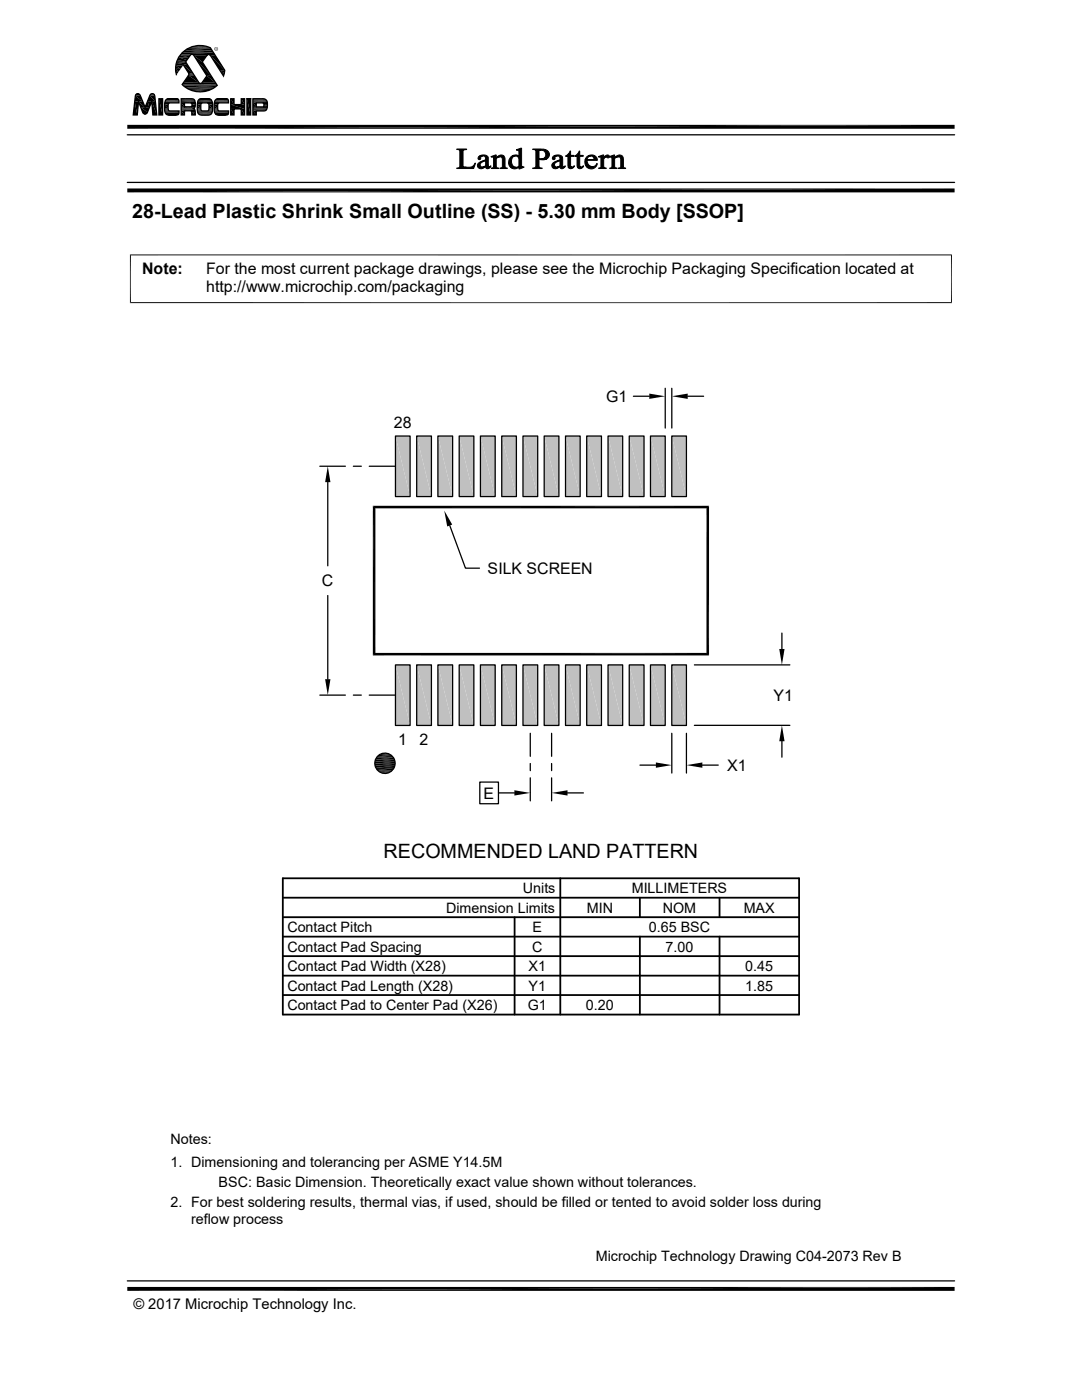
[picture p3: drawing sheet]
<svg xmlns="http://www.w3.org/2000/svg" width="216mm" height="279mm" viewBox="0 0 216 279" stroke-linecap="round" stroke-linejoin="round" font-family="sans-serif">
<g fill="#c0c0c0">
<path d="M134 87l3 12.1h-3z"/>
<path d="M134 87h3v12.1z"/>
<path d="M129.8 87l2.9 12.1h-2.9z"/>
<path d="M129.8 87h2.9v12.1z"/>
<path d="M125.6 87l2.9 12.1h-2.9z"/>
<path d="M125.6 87h2.9v12.1z"/>
<path d="M121.3 87l2.9 12.1h-2.9z"/>
<path d="M121.3 87h2.9v12.1z"/>
<path d="M117.1 87l2.9 12.1h-2.9z"/>
<path d="M117.1 87h2.9v12.1z"/>
<path d="M112.8 87l3 12.1h-3z"/>
<path d="M112.8 87h3v12.1z"/>
<path d="M108.6 87l2.9 12.1h-2.9z"/>
<path d="M108.6 87h2.9v12.1z"/>
<path d="M104.4 87l2.9 12.1h-2.9z"/>
<path d="M104.4 87h2.9v12.1z"/>
<path d="M100.1 87l2.9 12.1h-2.9z"/>
<path d="M100.1 87h2.9v12.1z"/>
<path d="M95.9 87l2.9 12.1h-2.9z"/>
<path d="M95.9 87h2.9v12.1z"/>
<path d="M91.6 87l3 12.1h-3z"/>
<path d="M91.6 87h3v12.1z"/>
<path d="M87.4 87l2.9 12.1h-2.9z"/>
<path d="M87.4 87h2.9v12.1z"/>
<path d="M83.1 87l3 12.1h-3z"/>
<path d="M83.1 87h3v12.1z"/>
<path d="M78.9 87l2.9 12.1h-2.9z"/>
<path d="M78.9 87h2.9v12.1z"/>
<path d="M134 132.7l3 12.1h-3z"/>
<path d="M134 132.7h3v12.1z"/>
<path d="M129.8 132.7l2.9 12.1h-2.9z"/>
<path d="M129.8 132.7h2.9v12.1z"/>
<path d="M125.6 132.7l2.9 12.1h-2.9z"/>
<path d="M125.6 132.7h2.9v12.1z"/>
<path d="M121.3 132.7l2.9 12.1h-2.9z"/>
<path d="M121.3 132.7h2.9v12.1z"/>
<path d="M117.1 132.7l2.9 12.1h-2.9z"/>
<path d="M117.1 132.7h2.9v12.1z"/>
<path d="M112.8 132.7l3 12.1h-3z"/>
<path d="M112.8 132.7h3v12.1z"/>
<path d="M108.6 132.7l2.9 12.1h-2.9z"/>
<path d="M108.6 132.7h2.9v12.1z"/>
<path d="M104.4 132.7l2.9 12.1h-2.9z"/>
<path d="M104.4 132.7h2.9v12.1z"/>
<path d="M100.1 132.7l2.9 12.1h-2.9z"/>
<path d="M100.1 132.7h2.9v12.1z"/>
<path d="M95.9 132.7l2.9 12.1h-2.9z"/>
<path d="M95.9 132.7h2.9v12.1z"/>
<path d="M91.6 132.7l3 12.1h-3z"/>
<path d="M91.6 132.7h3v12.1z"/>
<path d="M87.4 132.7l2.9 12.1h-2.9z"/>
<path d="M87.4 132.7h2.9v12.1z"/>
<path d="M83.1 132.7l3 12.1h-3z"/>
<path d="M83.1 132.7h3v12.1z"/>
<path d="M78.9 132.7l2.9 12.1h-2.9z"/>
<path d="M78.9 132.7h2.9v12.1z"/>
</g>
<g fill="none" stroke="#000" stroke-width=".25">
<path d="M27.1 18.9a.52 .52 0 0 1 .9 .1l1 2.4 .9-2.4a.5 .5 0 0 1 .5-.3 .5 .5 0 0 1 .5 .4l.4 3.8h-.8l-.2-2.7-.9 2.2a.5 .5 0 0 1-.5 .4 .5 .5 0 0 1-.4-.4l-.9-2.1-.2 2.6h-.8zM31.7 19.7h.7v3.2h-.7zM33.1 20l.5-.3h1.6l.4 .2 .1 .6-2 .1-.2 .4v.7l.1 .3 .2 .1h1.9a.62 .62 0 0 1-.1 .7 .62 .62 0 0 1-.6 .2 2.3 2.3 0 0 1-1.9-.2l-.2-1a2.92 2.92 0 0 1 .2-1.8zM36.2 19.7h2.1a.97 .97 0 0 1 .7 1.4l-.1 .3-.3 .3 .3 .2 .1 1h-.7v-.6l-.2-.2h-1.3v.8h-.6zM36.6 13l1.1 1.7-1.4 2.2a5.1 5.1 0 0 0 7 .1l-2.9-4.6 1-1.5h.5l2.7 4.3 .3-1.2-2.9-4.5a4.8 4.8 0 0 0-5.1 .6 4.8 4.8 0 0 0-1.7 4.8M38.1 10.9h.3l.3 .1 2.6 4.1-1.1 1.5-.3 .1-.2-.2-2.7-4.2zM39.6 20l.5-.3h1.5a.94 .94 0 0 1 .8 1.1v1.3a.84 .84 0 0 1-1 .9h-1.1a.9 .9 0 0 1-.9-1.1v-1.1zM43 20l.5-.3h1.6l.4 .2 .1 .6-2 .1-.2 .4v.7l.1 .3 .2 .1h1.9a.62 .62 0 0 1-.1 .7 .62 .62 0 0 1-.6 .2 2.3 2.3 0 0 1-1.9-.2l-.3-1a2.92 2.92 0 0 1 .3-1.8zM46 19.7h.7v1.2h1.4v-1.2h.7v3.2h-.7v-1.2h-1.4v1.2h-.7zM49.3 19.7h.7v3.2h-.7zM49.3 19.7h.7M50.5 19.7h2.2a1.49 1.49 0 0 1 .5 2.2l-.5 .2h-1.6v.8h-.6z"/>
<path d="M25.4 36.4h165.1M25.4 26.9h165.1M36.8 20.5h1.3l.2 .2v.4l-.2 .2h-1.3zM40.2 20.7l.2-.2 1.1 .1 .2 .4-.1 1-.2 .1h-1.2l-.1-.4zM51.1 20.5h1.4l.1 .2v.5l-.1 .1h-1.4zM126.4 79.1h3.2M132.7 77.5v7.9M134 77.5v7.9M137.2 79.1h3.2M63.8 93h5.1M65.4 96.2v16.7M70.5 93h1.6"/>
<path d="M73.7 93h5.1M78.9 87h2.9v12.1h-2.9zM83.1 87h3v12.1h-3zM87.4 87h2.9v12.1h-2.9zM91.6 87h3v12.1h-3zM95.9 87h2.9v12.1h-2.9zM100.1 87h2.9v12.1h-2.9zM104.4 87h2.9v12.1h-2.9zM108.6 87h2.9v12.1h-2.9zM112.8 87h3v12.1h-3zM117.1 87h2.9v12.1h-2.9zM121.3 87h2.9v12.1h-2.9z"/>
<path d="M125.6 87h2.9v12.1h-2.9zM129.8 87h2.9v12.1h-2.9zM134 87h3v12.1h-3zM65.4 118.9v16.7M74.7 101.2h66.5v29.4h-66.5zM89.7 104.9l3.2 8.5h2.8M63.8 138.7h5.1M70.5 138.7h1.6M73.7 138.7h5.1M78.9 132.7h2.9v12.1h-2.9zM83.1 132.7h3v12.1h-3zM87.4 132.7h2.9v12.1h-2.9z"/>
<path d="M91.6 132.7h3v12.1h-3zM95.9 132.7h2.9v12.1h-2.9zM100.1 132.7h2.9v12.1h-2.9zM104.4 132.7h2.9v12.1h-2.9zM108.6 132.7h2.9v12.1h-2.9zM112.8 132.7h3v12.1h-3zM117.1 132.7h2.9v12.1h-2.9zM121.3 132.7h2.9v12.1h-2.9zM125.6 132.7h2.9v12.1h-2.9zM129.8 132.7h2.9v12.1h-2.9zM134 132.7h3v12.1h-3zM138.6 132.7h19"/>
<path d="M156 126.3v3.2M75.4 150.8h2.9M75.4 153.9h2.9M95.7 156.1h3.8v4.3h-3.8zM99.5 158.2h3.1M105.8 146.3v4.6M105.8 152.4v1.4M105.8 155.2v4.6M110.1 146.3v4.6M110.1 152.4v1.4M110.1 155.2v4.6M113.2 158.2h3.2"/>
<path d="M127.7 152.7h3.2M134 146.3v8M137 146.3v8M138.6 144.8h19M140.1 152.7h3.2M156 147.9v3.2M25.4 255.6h165.1"/>
<circle cx="76.8" cy="152.3" r="2.03"/>
</g>
<g fill="#000" stroke="#000" stroke-width=".2">
<path d="M98 31.2l.3 .1zM103.1 29.9h.2zM119.4 31.2l.3 .1zM121.6 31.2l.3 .1z"/>
<path d="M91.1 29.7h2l-.5 .2-.2 .5v2.8l.2 .2h.4h-1.3l.1-3.1a.43 .43 0 0 0-.7-.5z" fill-rule="evenodd"/>
<path d="M91.1 33.5l3-.2 .8-.7-.4 1h-3.4z" fill-rule="evenodd"/>
<path d="M95.5 31.3l.3-.2h.6h-.2a.42 .42 0 0 0-.3 .6l-.2 .2a.32 .32 0 0 1-.3-.2 .32 .32 0 0 1 .1-.4z" fill-rule="evenodd"/>
<path d="M95.5 32.5l.8-.4h.6a1.12 1.12 0 0 0-1.1 .9l.4 .3 .6 .1a.78 .78 0 0 1-1 .3 .78 .78 0 0 1-.5-1z" fill-rule="evenodd"/>
<path d="M95.8 31.1l.2-.1a1.19 1.19 0 0 1 1.4 .5l.1 1.7 .3 .2a.49 .49 0 0 1-.4 .3 .49 .49 0 0 1-.5-.3v-.1l-.2-.1 .2-.1v-1l-.4-.1 .4-.2a.51 .51 0 0 0-.5-.7z" fill-rule="evenodd"/>
<path d="M96.3 33.4l.6-.1z" fill-rule="evenodd"/>
<path d="M97.6 33.3l.3-.2-.1 .3z" fill-rule="evenodd"/>
<path d="M98 31.2l1-.3v.6h-.5z" fill-rule="evenodd"/>
<path d="M98.5 31.5l1.3-.2-.8 .3v1.4a.39 .39 0 0 0 .1 .4 .39 .39 0 0 0 .4 .1v.1h-1.5l.5-.3z" fill-rule="evenodd"/>
<path d="M99.3 31.3a.84 .84 0 0 1 .9-.4 .84 .84 0 0 1 .6 .8v1.6l.4 .3h-1.4l.3-.1 .1-.3v-1.6l-.4-.3z" fill-rule="evenodd"/>
<path d="M101.8 31.4l.5-.3h.6a1.19 1.19 0 0 0-.8 1.2 1.19 1.19 0 0 0 .9 1.1h-1.1a1.4 1.4 0 0 1-.1-2z" fill-rule="evenodd"/>
<path d="M102.3 31.1l.7-.2 .5 .3z" fill-rule="evenodd"/>
<path d="M103.1 29.9l1-.3v3.4l.2 .3h-.8a1.18 1.18 0 0 1-1.6 .1h1.1l.5-.3v-1.4l-.3-.5h.3v-1.1z" fill-rule="evenodd"/>
<path d="M103.5 33.3l1.1 .1-1.1 .3z" fill-rule="evenodd"/>
<path d="M106.8 30h1.2h-.5v1.6l1.6 .1-1.6 .1 .1 1.4a.47 .47 0 0 0 .6 .3v.1h-1.9l.6-.2v-.3z" fill-rule="evenodd"/>
<path d="M106.3 29.7l1.8 .1a1.12 1.12 0 0 1 1.3 .5 1.12 1.12 0 0 1-.3 1.4h-1a.86 .86 0 0 0 .8-.7 .86 .86 0 0 0-.5-1h-1.6z" fill-rule="evenodd"/>
<path d="M107.5 31.8h1.4z" fill-rule="evenodd"/>
<path d="M110.4 31.2l.2-.1h.6a.42 .42 0 0 0-.5 .6 .33 .33 0 0 1-.5 0 .33 .33 0 0 1 .2-.5z" fill-rule="evenodd"/>
<path d="M110.4 32.5l.9-.5 .4 .1a1.08 1.08 0 0 0-1 .9l.3 .3 .6 .1a.79 .79 0 0 1-1 .2 .79 .79 0 0 1-.4-.9z" fill-rule="evenodd"/>
<path d="M110.6 31.1l.5-.2a.87 .87 0 0 1 1.2 .7v1.6l.4 .2a.48 .48 0 0 1-.5 .3 .48 .48 0 0 1-.5-.4l-.2-.1 .2-.1v-1l-.4-.1 .4-.2a.51 .51 0 0 0-.5-.7z" fill-rule="evenodd"/>
<path d="M111.1 33.4l.6-.1z" fill-rule="evenodd"/>
<path d="M112.4 33.3l.4-.2-.1 .3z" fill-rule="evenodd"/>
<path d="M113.7 30.1h.2v.9h.6v.2h-.6v1.9l.3 .2-.8 .1-.1-2.2-.4-.1 .5-.4z" fill-rule="evenodd"/>
<path d="M113.4 33.4l.9-.1 .3-.2v.1a.68 .68 0 0 1-1.2 .2z" fill-rule="evenodd"/>
<path d="M115.6 30.1l.1 .9h.7v.2h-.7v1.7l.1 .4h.2l-.8 .1-.1-2.2-.4-.1 .5-.4z" fill-rule="evenodd"/>
<path d="M115.2 33.4l.9-.1 .2-.2h.2l-.1 .1a.68 .68 0 0 1-1.2 .2z" fill-rule="evenodd"/>
<path d="M117.1 31.3l.3-.2h.5a.72 .72 0 0 0-.7 .7l-.4 .1z" fill-rule="evenodd"/>
<path d="M117.4 31.1a1.17 1.17 0 0 1 1.8 .9h-2a1.1 1.1 0 0 0 1 1.2l-1.2 .1-.3-.7 .1-.7 1.7-.1v-.1a.61 .61 0 0 0-.6-.6z" fill-rule="evenodd"/>
<path d="M117 33.3l1.2-.1a.92 .92 0 0 0 .9-.6 1.18 1.18 0 0 1-.8 1.1 1.18 1.18 0 0 1-1.3-.4z" fill-rule="evenodd"/>
<path d="M119.4 31.2l1.1-.3v.6h.1l-.1 .2v1.6l.5 .3h-1.5l.4-.3v-1.8z" fill-rule="evenodd"/>
<path d="M120.6 31.3h.3l-.4 .2z" fill-rule="evenodd"/>
<path d="M120.6 31.3a.5 .5 0 0 1 .6-.4 .5 .5 0 0 1 .4 .5l-.3 .1z" fill-rule="evenodd"/>
<path d="M121.6 31.2l1-.3v.6h-.5z" fill-rule="evenodd"/>
<path d="M122.1 31.5l1.3-.2-.8 .3 .1 1.7 .4 .3h-1.4l.4-.3z" fill-rule="evenodd"/>
<path d="M122.9 31.3a.84 .84 0 0 1 .9-.4 .84 .84 0 0 1 .6 .9v1.5l.4 .3h-1.4l.3-.1 .2-.3-.1-1.6-.4-.3z" fill-rule="evenodd"/>
</g>
<g fill="#000">
<path d="M27 19.2l1.5 1.1h-1.6zM27 19.2h1l.5 1.1zM27 19h1zM27 19l1 .2h-1zM27 19h1v.2zM27.1 18.9l.9 .1h-1zM27.1 18.9h.8l.1 .1zM27.1 18.9h.8zM27.1 18.9l.2-.2 .6 .2zM27.3 18.7l.6 .2zM27.3 18.7h.4zM27.3 18.7h.3z"/>
<path d="M29.9 19.1l1.1 1.1h-1.6zM29.9 19.1h1l.1 1.1zM29.9 19l1 .1zM29.9 19h.9zM30 18.9l.8 .1h-.9zM30 18.9h.8v.1zM30 18.9h.8zM30 18.8l.8 .1zM30 18.8l.2-.1 .5 .1zM30.2 18.7l.5 .1zM30.2 18.7h.4zM30.2 18.7h.3z"/>
<path d="M31.7 19.7l.7 3.2h-.7zM31.7 19.7h.7v3.2zM33.5 19.7h1.9zM33.5 19.7h1.8zM33.6 19.7h1.7zM35 13.7l.6 .6h-.5zM35 13.7h1l-.4 .6zM35.1 13.1l.9 .6h-1zM35.1 13.1h1.4l-.5 .6zM35.1 14.3l.1 .6zM35.1 14.3h.5l-.4 .6zM35.1 13l1.4 .1h-1.4z"/>
<path d="M35.1 13h1.5l-.1 .1zM35.3 12.3l1.9 .3h-2zM35.3 12.3h1.7l.2 .3zM35.4 12l1.6 .3h-1.7zM35.4 12h1.9l-.3 .3zM35.6 11.5l1.7 .5h-1.9zM35.6 11.5h2.1l-.4 .5zM36.6 13l1.9 1.6h-.9zM36.6 13h.8l1.1 1.6zM37.6 15l2.1 1.5h-3.1zM37.6 15h1.2l.9 1.5zM37.6 14.6l1 .1h-.9z"/>
<path d="M37.6 14.6h.9l.1 .1zM37.7 14.9l1.1 .1h-1.2zM37.7 14.9h1l.1 .1zM37.7 14.7l1 .2h-1zM37.7 14.7h.9l.1 .2zM38.7 11l1.7 1.4h-.9zM38.7 11h2.6l-.9 1.4zM38.7 18.2l1.9 .1zM39.2 9.1l1.9 .1zM39.3 18.3h1.3zM39.2 9.1h1.5zM39.3 9.1h1.4z"/>
<path d="M39.5 12.4l2.6 2.7h-.8zM39.5 12.4h.9l1.7 2.7zM39.9 19.7h1.9zM40 19.7h1.8zM39.3 9.1h1zM40.1 19.7h1.7zM41.3 15.1l1.7 1.4h-2.7zM41.3 15.1h.8l.9 1.4zM41.6 10.9h1.2zM41.7 10.9h1.2zM41.9 10.9l1 .1zM42 11l2.9 3h-1z"/>
<path d="M42 11h.9l2 3zM42.8 9.8v.1zM42.8 9.6v.2zM42.8 9.9l.1 .1zM42.9 9.5l-.1 .1zM42.9 9.7l-.1 .1zM42.9 9.9v.1zM42.9 10l.1 .1zM42.8 9.6h.1zM42.9 9.5h.1zM43 10.1l.1 .1zM43 9.4l.1 .1z"/>
<path d="M43.1 10.1h.2zM43.1 9.4l.2 .1zM43.3 10.1l.1-.1zM43.3 9.4v.2zM43.4 9.9l-.1 .1zM43.4 19.7h1.9zM43.3 9.6l.1 .1zM43.3 10l.2-.1zM43.4 9.8v.1zM43.4 9.7v.1zM43.4 19.7h1.8zM43.5 19.7h1.7z"/>
<path d="M43.4 9.5l.1 .1zM43.4 9.9l.1-.1zM43.5 9.6l-.1 .2zM43.9 14l.9 .6h-.6zM43.9 14h1l-.1 .6zM44.2 14.6l.4 .5zM44.2 14.6h.6l-.2 .5zM46 19.7l.7 1.2h-.7zM46 19.7h.7v1.2zM48.1 19.7l.7 1.2h-.7zM48.1 19.7h.7v1.2zM49.3 19.7l.7 3.2h-.7z"/>
<path d="M49.3 19.7h.7v3.2zM26.9 20.3h.7zM26.9 20.3l.5 2.6h-.8zM26.9 20.3h.7l-.2 2.6zM27.6 20.3h.9zM27.6 20.3l1.4 1.1h-.9zM27.6 20.3h.9l.5 1.1zM28.1 21.4l1.3 1h-.9zM28.1 21.4h1.7l-.4 1zM28.5 22.4h.9zM28.5 22.4l.8 .2h-.7zM28.5 22.4h.9l-.1 .2z"/>
<path d="M28.6 22.6h.7zM28.6 22.6l.5 .1zM28.6 22.6h.7l-.2 .1zM28.7 22.7h.4zM28.7 22.7h.3zM28.9 22.7h.1zM29.4 20.2l.4 1.2h-.8zM29.4 20.2h.9l-.5 1.2zM30.3 20.2l1 2.7h-.8zM30.3 20.2h.7l.3 2.7zM32.9 20.7l.7 .1zM32.9 20.7h.7z"/>
<path d="M32.9 20.8h.7zM32.9 20.8l.6 .2h-.6zM32.9 20.8h.7l-.1 .2zM32.9 21l.6 .7h-.6zM32.9 21h.6v.7zM32.9 21.7l.7 .1h-.7zM32.9 21.7h.6l.1 .1zM32.9 21.8h.7zM32.9 21.8l.7 .1zM32.9 21.9h.7zM32.9 21.9l.7 .1zM32.9 20.5h1z"/>
<path d="M32.9 20.5l.9 .1zM32.9 20.6h.8zM32.9 20.6h.9zM32.9 20.6l.7 .1zM32.9 22l.8 .1zM32.9 22.1h.8zM32.9 22.1h.9zM33.4 22.9h2zM33.5 22.9l1.7 .1zM33.5 22.9h1.9zM33.6 23h1.6zM33.6 23h1.4z"/>
<path d="M36.2 20.5l.6 .8h-.6zM36.2 20.5h.6v.8zM36.2 22.1l.6 .8h-.6zM36.2 22.1h.6v.8zM38.1 20.5h.8zM38.1 22.1h.8zM38.1 20.5h.9zM38.1 21.3h.8zM38.1 22.1l.8 .1zM38.1 20.5l.9 .1zM38.2 22.2h.7zM38.2 20.6h.8z"/>
<path d="M38.2 21.3h.7zM38.2 20.6l.8 .1zM38.2 21.2l.7 .1zM38.2 22.2l.7 .1zM38.3 20.7h.7zM38.2 21.2h.7zM38.3 21.2h.6zM38.3 22.3l.7 .1zM38.3 22.4h.7zM38.3 22.4l.7 .5h-.7zM38.3 22.4h.7v.5zM38.3 20.7l.7 .1z"/>
<path d="M38.3 20.8h.7zM38.3 21.1h.6zM38.3 21.1l.6 .1zM38.3 20.8l.7 .2h-.7zM38.3 20.8h.7v.2zM38.3 21l.7 .1zM38.3 21.1h.7zM39.4 20.7l.7 .1zM39.4 20.7h.7zM39.4 20.8h.7zM39.4 20.8l.7 .2h-.7zM39.4 20.8h.7v.2z"/>
<path d="M39.4 21l.7 .7h-.7zM39.4 21h.7v.7zM39.4 21.7l.7 .1h-.7zM39.4 21.7h.7v.1zM39.4 21.8h.7zM39.4 21.8l.7 .1zM39.4 21.9h.7zM39.4 21.9l.8 .1zM39.4 20.5h1zM39.4 20.5l.9 .1zM39.4 20.6h.8zM39.4 20.6h.9z"/>
<path d="M39.4 20.6l.8 .1zM39.4 20.7h.8zM39.4 22l.8 .1zM39.4 22.1h.8zM39.4 22.1h.9zM39.4 22.1h1zM39.9 22.9l1.8 .1zM39.9 22.9h2zM40.1 23h1.3zM40.1 23h1.6zM41.3 20.5h1.1zM41.4 20.5l1 .1z"/>
<path d="M41.5 20.6h.9zM41.4 22.1h1zM41.5 22.1h.9zM41.6 20.6h.8zM41.6 20.6l.8 .1zM41.6 22.1h.8zM41.6 20.7h.8zM41.6 22l.8 .1zM41.6 20.7l.8 .1zM41.7 20.8h.7zM41.7 21.9l.7 .1zM41.7 20.8l.7 .2h-.7z"/>
<path d="M41.7 20.8h.7v.2zM41.7 21.8h.7zM41.7 21.8l.7 .1zM41.7 21.9h.7zM41.7 21l.7 .7h-.7zM41.7 21h.7v.7zM41.7 21.7l.7 .1h-.7zM41.7 21.7h.7v.1zM42.7 20.7l.8 .1zM42.7 20.7h.8zM42.7 20.8h.8zM42.7 20.8l.7 .2h-.7z"/>
<path d="M42.7 20.8h.8l-.1 .2zM42.7 21l.7 .7h-.7zM42.7 21h.7v.7zM42.7 21.7l.8 .1h-.8zM42.7 21.7h.7l.1 .1zM42.7 21.8h.8zM42.7 21.8l.8 .1zM42.7 21.9h.8zM42.8 20.5h1zM42.8 20.5l.9 .1zM42.8 20.6h.8zM42.8 20.6h.9z"/>
<path d="M42.8 20.6l.7 .1zM42.8 20.7h.7zM42.8 21.9l.7 .1zM42.8 22l.8 .1zM42.8 22.1h.8zM42.8 22.1h.9zM43.3 22.9h2zM43.4 22.9l1.7 .1zM43.4 22.9h1.9zM43.5 23h1.6zM43.5 23h1.4zM46 20.9l2.8 .8h-2.8z"/>
<path d="M46 20.9h2.8v.8zM46 21.7l.7 1.2h-.7zM46 21.7h.7v1.2zM48.1 21.7l.7 1.2h-.7zM48.1 21.7h.7v1.2zM50.5 20.5l.6 .8h-.6zM50.5 20.5h.6v.8zM50.5 22.1l.6 .8h-.6zM50.5 22.1h.6v.8zM52.4 20.5h.9zM52.5 20.5l.8 .1zM52.5 20.6h.8z"/>
<path d="M52.5 21.3h.8zM52.6 20.6h.7zM52.6 21.3h.7zM52.6 20.6l.7 .1zM52.6 21.2l.7 .1zM52.6 20.7h.8zM52.6 20.7l.8 .1h-.7zM52.6 20.7h.8v.1zM52.6 21.1h.7zM52.6 21.1h.8zM52.6 21.1l.7 .1zM52.6 21.2h.7z"/>
<path d="M52.7 20.8l.7 .3h-.7zM52.7 20.8h.7v.3zM52.7 21.1h.7zM25.4 38.4l165.1-.8v.8zM25.4 37.6h165.1l-165.1 .8zM25.4 25.7l165.1-.8v.8zM25.4 24.9h165.1l-165.1 .8zM129.6 78.5l3.1 .6-3.1 .5zM134 79.1l3.2-.6v1.1zM65.4 93l.5 3.2h-1zM74.4 100.9h67.1l-66.6 .6zM74.9 101.5l66.6-.6-.5 .6z"/>
<path d="M88.6 101.9l1.6 2.8-1 .4zM141 101.5l.5 29.3-.5-.5zM141 101.5l.5-.6v29.9zM64.9 135.6h1l-.5 3.1zM74.4 100.9l.5 29.4-.5 .5zM74.4 100.9l.5 .6v28.8zM74.4 130.8l.5-.5h66.1zM74.4 130.8l66.6-.5 .5 .5zM155.5 129.5h1l-.5 3.2zM75.7 154l1.9 .2h-1.6zM76 150.5h1.6l.3 .1zM76 154.2l1.2 .1z"/>
<path d="M76 154.2h1.6l-.4 .1zM76 150.5l.4-.2 1.2 .2zM76.4 150.3l1.2 .2zM76.4 154.3h.8zM76.4 150.3h.8zM102.6 157.7l3.2 .5-3.2 .6zM110.1 158.2l3.1-.5v1.1zM130.9 152.2l3.1 .5-3.1 .5zM137 152.7l3.1-.5v1zM156 144.8l.5 3.1h-1zM25.4 257.6l165.1-.8v.8zM25.4 256.8h165.1l-165.1 .8z"/>
</g>
<g fill="none" stroke="#000" stroke-width=".2">
<path d="M33.1 19.9h2.6M33.2 19.8h2.4M33.3 19.7h2.2M33.4 19.7h2.1M35.9 11h2.2M36 10.9h2.1M36.2 19.7h2.3M36.2 19.7h2.4M36.2 19.8h2.5M36.2 19.9h2.6M36.3 16.9h7M36.4 16.9h6.9"/>
<path d="M36.4 17h6.9M36.5 16.6h3.4M36.5 16.5h3.3M36.9 17.4h6M37.5 17.7h4.9M37.8 9.5h4.2M38 9.4h3.7M38.4 10.9h3.2M38.5 9.3h2.8M38.5 11h2.9M38.7 11h2.6M38.7 18.2h2.5"/>
<path d="M38.7 9.2h2.4M39.6 19.9h2.6M39.8 19.8h2.2M40.2 16.6h2.9M42.8 10.9h-6.8M43 19.9h2.6M43.1 19.8h2.4M43.1 16.6l-6.6 .1M43.2 19.7h2.2M43.3 19.7h2M50.5 19.7h2.2M50.5 19.7h2.4"/>
<path d="M50.5 19.8h2.5M50.5 19.9h2.6M50.5 19.9h2.7M32.9 20.5h2.8M32.9 22.2h2.8M32.9 22.3h2.8M32.9 20.4h2.8M32.9 20.3h2.8M32.9 22.4h2.8M32.9 22.5h2.8M32.9 20.2h2.8M33 20.1h2.7"/>
<path d="M33 22.6h2.7M33 20h2.7M33 22.7h2.7M33.1 22.7h2.6M33.1 22.8h2.6M33.2 22.8h2.4M33.3 22.9h2.3M33.4 22.9h2.1M36.2 20.1h2.7M36.2 20.2h2.7M36.2 21.3h2.7M36.2 21.4h2.7"/>
<path d="M36.2 21.5h2.7M36.2 21.6h2.6M36.2 21.6h2.5M36.2 21.7h2.5M36.2 21.8h2.6M36.2 21.9h2.7M36.2 22h2.7M36.2 22.1h2.7M39.4 20.5h3M39.4 22.2h3M39.4 20.4h3M39.4 22.3h3"/>
<path d="M39.4 22.5h2.9M39.4 20.2h3M39.5 22.6h2.8M39.5 20h2.8M39.5 22.7h2.7M39.6 22.8h2.6M39.7 22.8h2.4M39.8 22.9h2.2M42.8 22.2h2.8M42.8 20.5h2.8M42.8 20.4h2.8M42.8 22.3h2.8"/>
<path d="M42.8 20.3h2.8M42.8 22.4h2.8M42.8 22.5h2.8M42.8 20.2h2.8M42.9 22.6h2.7M42.9 20.1h2.7M42.9 20h2.7M42.9 22.7h2.7M43 22.7h2.6M43 22.8h2.6M43.1 22.8h2.4M43.2 22.9h2.2"/>
<path d="M43.3 22.9h2M50.5 20.1h2.7M50.5 20.2h2.8M50.5 20.4h2.8M50.5 20.5h2.8M50.5 21.4h2.8M50.5 21.7h2.8M50.5 21.8h2.8M50.5 21.9h2.7M50.5 22h2.6M53 22.1h-2.5M26 50.8v9.7"/>
<path d="M189.9 50.8v9.7M189.9 50.9h-164M25.9 60.4h164M75.7 154.1h2.2M75.7 150.5h2.2"/>
</g>
<path d="M37 17.6h5.9M75.1 153.6h3.4M75.1 151h3.4" fill="none" stroke="#000" stroke-width=".3"/>
<g fill="none" stroke="#000" stroke-width=".36">
<path d="M36.1 10.7h6.7M36.9 9.9h5.4M74.9 153.3h3.8M74.9 151.4h3.8M56.4 179.2h103M56.4 175.3h103v27.2h-103zM111.8 175.3v27.2M127.7 179.2v3.8M143.6 179.2v3.8M56.4 183h103M56.4 194.7h103M56.4 186.9h103"/>
<path d="M56.4 198.6h103M56.4 190.8h103M102.7 183v19.5M127.7 186.9v15.6M143.6 186.9v15.6"/>
</g>
<path d="M74.8 152.5h4M74.8 151.7h4M74.8 152.9h4" fill="none" stroke="#000" stroke-width=".38"/>
<path d="M36.4 10.3h6.2M74.8 152.1h4" fill="none" stroke="#000" stroke-width=".4"/>
<path d="M36.3 16.8h6.9M37.4 9.6h4.7M38 18.1h3.8M36.2 20.4h2.7" fill="none" stroke="#000" stroke-width=".21"/>
<path d="M35.1 12.8h2.3M35.6 11.2h2.4" fill="none" stroke="#000" stroke-width=".42"/>
<path d="M36.5 17.2h6.8" fill="none" stroke="#000" stroke-width=".34"/>
<path d="M37.5 17.9h4.9M50.5 21.5h2.8" fill="none" stroke="#000" stroke-width=".23"/>
<g font-size="3.9">
<text x="26.4" y="43.5">28-Lead Plastic Shrink Small Outline (SS) - 5.30 mm Body [SSOP]</text>
<text x="76.5" y="171.1">RECOMMENDED LAND PATTERN</text>
</g>
<g font-size="3.2">
<text x="28.4" y="54.6">Note:</text>
<text x="41.1" y="54.6">For the most current package drawings, please see the Microchip Packaging Specification located at</text>
<text x="41.1" y="58.3">http://www.microchip.com/packaging</text>
<text x="120.9" y="80.2">G1</text>
<text x="78.6" y="85.4">28</text>
<text x="64.2" y="117">C</text>
<text x="97.3" y="114.6">SILK SCREEN</text>
<text x="154.4" y="139.9">Y1</text>
<text x="79.5" y="148.6">1</text>
<text x="83.7" y="148.6">2</text>
<text x="145.1" y="153.8">X1</text>
<text x="96.5" y="159.4">E</text>
</g>
<g font-size="2.9">
<text x="104.3" y="178.2">Units</text>
<text x="126" y="178.2">MILLIMETERS</text>
<text x="89" y="182.1">Dimension Limits</text>
<text x="117.1" y="182.1">MIN</text>
<text x="132.3" y="182.1">NOM</text>
<text x="148.4" y="182.1">MAX</text>
<text x="57.3" y="189.9">Contact Pad Spacing</text>
<text x="57.3" y="186">Contact Pitch</text>
<text x="106.2" y="189.9">C</text>
<text x="106.3" y="186">E</text>
<text x="129.5" y="186">0.65 BSC</text>
<text x="132.8" y="189.9">7.00</text>
<text x="57.3" y="197.7">Contact Pad Length (X28)</text>
<text x="57.3" y="193.8">Contact Pad Width (X28)</text>
<text x="105.5" y="197.7">Y1</text>
<text x="105.5" y="193.8">X1</text>
<text x="148.7" y="197.7">1.85</text>
<text x="148.7" y="193.8">0.45</text>
<text x="57.3" y="201.6">Contact Pad to Center Pad (X26)</text>
<text x="105.3" y="201.6">G1</text>
<text x="116.9" y="201.6">0.20</text>
<text x="34" y="232.9">1. Dimensioning and tolerancing per ASME Y14.5M</text>
<text x="34" y="228.3">Notes:</text>
<text x="43.6" y="236.9">BSC: Basic Dimension. Theoretically exact value shown without tolerances.</text>
<text x="34" y="241">2. For best soldering results, thermal vias, if used, should be filled or tented to avoid solder loss during</text>
<text x="38.1" y="244.3">reflow process</text>
<text x="118.9" y="251.7">Microchip Technology Drawing C04-2073 Rev B</text>
<text x="26.6" y="261.3">© 2017 Microchip Technology Inc.</text>
</g>
<text font-size=".6" x="43" y="10">R</text>
</svg>
